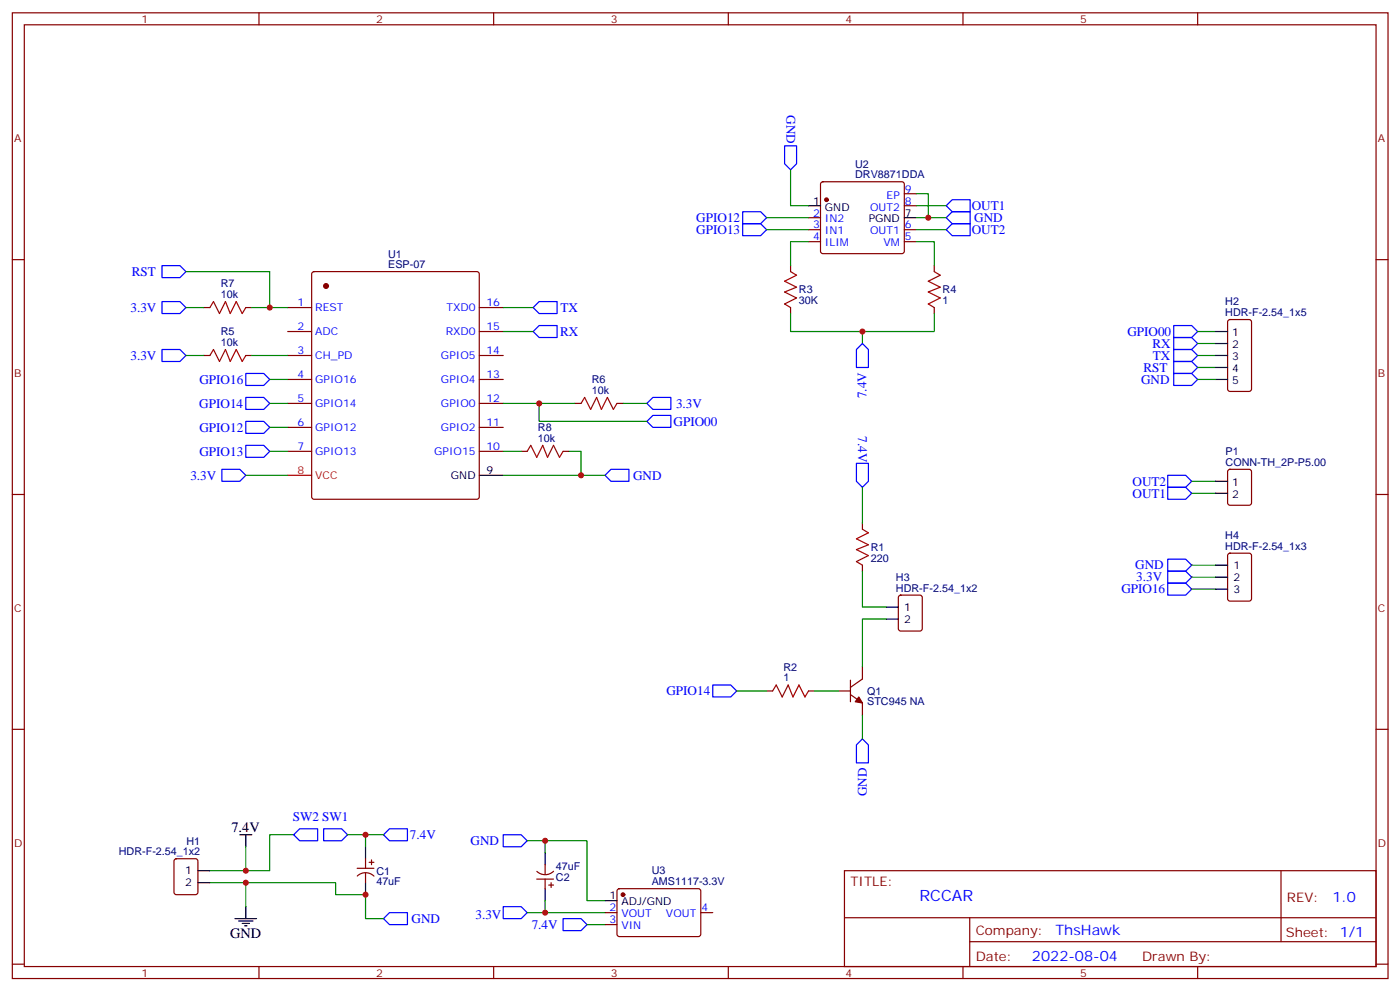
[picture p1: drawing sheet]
<svg xmlns="http://www.w3.org/2000/svg" width="413mm" height="292mm" viewBox="0 0 413 292" stroke-linecap="round" stroke-linejoin="round" font-family="sans-serif">
<g fill="none" stroke="#870000" stroke-width=".35">
<path d="M3.6 3.8h405.4v284.3h-405.4zM7.2 7.3h398.2v277.3h-398.2zM76.3 3.8v3.5M145.5 3.8v3.5M214.6 3.8v3.5M283.7 3.8v3.5M352.9 3.8v3.5M242 53.7l.5-.2h23.2l.5 .2 .3 .5v19.8l-.3 .5-.5 .2h-23.2l-.5-.3-.2-.4v-19.8zM266.5 57h3.5M3.6 76.4h3.6M232.9 78.2v1.8M238.2 64.1h3.6"/>
<path d="M238.2 67.6h3.6M238.2 71.2h3.6M266.5 67.6h3.5M266.5 71.2h3.5M266.5 60.6h3.5M275.3 78.2v1.8M405.4 76.4h3.6M60.1 90.6h1.7M72.4 90.6h1.8M84.8 90.6h7M84.8 97.6h7M92.1 80.2l.4-.2h48l.5 .2 .2 .5v65.6l-.2 .5-.5 .2h-48l-.5-.2-.2-.5v-65.6z"/>
<path d="M141.2 90.6h7.1M141.2 97.6h7.1M232.9 90.6v1.7M275.3 90.6v1.7M361.9 94.3l.5-.2h5.7l.6 .4 .1 20-.5 .7-5.9 .1-.6-.5-.1-20zM60.1 104.7h1.7M72.4 104.7h1.8M84.8 104.7h7M84.8 111.7h7M84.8 118.8h7M141.2 104.7h7.1M141.2 111.7h7.1"/>
<path d="M141.2 118.8h7.1M169.4 118.8h1.8M181.8 118.8h1.8M84.8 125.8h7M84.8 132.9h7M141.2 125.8h7.1M141.2 132.9h7.1M153.6 132.9h1.7M165.9 132.9h1.8M361.9 138.4l.5-.2h5.7l.6 .4 .1 9.5-.5 .6-5.9 .1-.6-.5-.1-9.4zM3.6 145.6h3.6M254.1 154.1v1.7"/>
<path d="M405.4 145.6h3.6M254.1 166.4v1.8M264.9 175.4l.5-.2h5.6l.7 .5v9.4l-.4 .7h-5.9l-.7-.5v-9.4zM361.9 163.1l.5-.2h5.7l.6 .4 .1 13-.5 .6-5.9 .1-.6-.5-.1-12.9zM254.1 196.4v3.5l-3.5 2.5M3.6 214.7h3.6M225.9 203.4h1.7M238.2 203.4h1.8M247.1 203.4h3.5M250.6 200.3v6.3M250.6 204.5l3.5 2.5v3.5M405.4 214.7h3.6"/>
<path d="M51.5 253l.5-.2h5.6l.7 .5v9.4l-.4 .7h-5.9l-.7-.4v-9.5zM105.2 255.7h5M105.3 257.9a3.5 3.5 0 0 1 4.9 .1M107.7 252.8v2.9M107.7 257.1v2.8M108.8 253.9h1.4M109.5 253.2v1.4M158.2 258.8h4.9M160.6 254.6v2.8M160.6 258.8v2.9M162.4 259.9v1.4M163.1 256.5a3.5 3.5 0 0 1-4.9 .1"/>
<path d="M248.8 256.4h156.6v28.2h-156.6zM377.4 256.4v20.9M161.7 260.6h1.4M178.3 268.7h3.5M178.3 272.2h3.5M182 261.9l.5-.2h23.5l.5 .7-.1 12.9-.6 .5-23.6-.1-.4-.6v-12.7zM206.5 268.7h3.5M248.8 270.2h156.5M285.7 277.3h119.6M285.7 270.2v14.1M3.6 283.9h3.6M76.3 284.6v3.5"/>
<path d="M145.5 284.6v3.5M214.6 284.6v3.5M283.7 284.6v3.5M352.9 284.6v3.5M405.4 283.9h3.6"/>
</g>
<path d="M84.8 139.9h7" fill="none" stroke="#f00" stroke-width=".35"/>
<g fill="none" stroke="#000" stroke-width=".35">
<path d="M238.2 60.6h3.6M266.5 64.1h3.5M358.2 97.6h3.5M358.2 101.1h3.5M358.2 104.7h3.5M358.2 108.2h3.5M358.2 111.7h3.5M141.2 139.9h7.1M358.2 141.7h3.5M358.2 145.2h3.5M261.2 178.8h3.5M358.2 173.5h3.5"/>
<path d="M358.2 166.4h3.5M358.2 169.9h3.5M261.2 182.3h3.5M58.3 256.4h3.5M58.3 259.9h3.5M70.7 245.8h3.5M72.4 245.8v3.5M107.7 249.3v3.5M107.7 259.9v3.5M160.6 251.1v3.5M69.3 270.5h6.3M70.3 271.2h4.2"/>
<path d="M71.4 271.9h2.1M72.1 272.6h.7M72.4 266.9v3.6M160.6 261.7v3.5M178.3 265.2h3.5"/>
</g>
<g fill="#870000" stroke="#870000" stroke-width=".35">
<path d="M253 205.2l1.1 1.8-2.1-.4z"/>
<circle cx="96.1" cy="84.2" r=".71"/>
<circle cx="243.5" cy="58.8" r=".53"/>
<circle cx="183.6" cy="263.4" r=".53"/>
</g>
<path d="M232.9 80l1.8 1-3.5 1.8 3.5 1.8-3.5 1.4 3.5 1.7-3.5 1.8 1.7 1.1M275.3 80l1.7 1-3.5 1.8 3.5 1.8-3.5 1.4 3.5 1.7-3.5 1.8 1.8 1.1M61.8 90.6l1.1-1.8 1.8 3.5 1.7-3.5 1.4 3.5 1.8-3.5 1.8 3.5 1-1.7M61.8 104.7l1.1-1.8 1.8 3.5 1.7-3.5 1.4 3.5 1.8-3.5 1.8 3.5 1-1.7M171.2 118.8l1.1-1.8 1.7 3.5 1.8-3.5 1.4 3.5 1.8-3.5 1.7 3.5 1.1-1.7M155.3 132.9l1.1-1.8 1.8 3.6 1.7-3.6 1.4 3.6 1.8-3.6 1.8 3.6 1-1.8M254.1 155.8l1.8 1.1-3.6 1.7 3.6 1.8-3.6 1.4 3.6 1.8-3.6 1.7 1.8 1.1M227.6 203.4l1.1-1.7 1.8 3.5 1.7-3.5 1.4 3.5 1.8-3.5 1.8 3.5 1-1.8" fill="none" stroke="#a10000" stroke-width=".35"/>
<g fill="none" stroke="#008700" stroke-width=".35">
<path d="M232.9 50v10.6h5.3M270 57h3.5v7.1M54.8 80h24.7v10.6M225.9 64.1h12.3M225.9 67.6h12.3M238.2 71.2h-5.3v7M270 71.2h5.3v7M270 64.1h8.8M270 67.6h8.8M270 60.6h8.8M54.8 90.6h5.3M74.2 90.6h10.6"/>
<path d="M148.3 97.6h8.8M148.3 90.6h8.8M232.9 92.3v5.3h21.2v3.5M275.3 92.3v5.3h-21.2M352.9 97.6h5.3M54.8 104.7h5.3M74.2 104.7h10.6M79.5 118.8h5.3M79.5 111.7h5.3M148.3 118.8h21.1M158.9 118.8v5.3h31.7M183.6 118.8h7"/>
<path d="M352.9 104.7h5.3M352.9 111.7h5.3M352.9 101.1h5.3M352.9 108.2h5.3M72.4 139.9h12.4M79.5 132.9h5.3M79.5 125.8h5.3M148.3 139.9h30M148.3 132.9h5.3M167.7 132.9h3.5v7M254.1 143.5v10.6M351.1 141.7h7.1"/>
<path d="M351.1 145.2h7.1M254.1 168.2v10.6h7.1M351.1 166.4h7.1M351.1 169.9h7.1M351.1 173.5h7.1M261.2 182.3h-7.1v14.1M217.1 203.4h8.8M240 203.4h7.1M254.1 210.5v7.1M61.8 259.9h10.6v7M72.4 249.3v7.1h-10.6M72.4 259.9h26.5v3.5h8.8v7.1h5.3"/>
<path d="M86.5 245.8h-7v10.6h-7.1M102.4 245.8h5.3M113 245.8h-5.3v3.5M155.3 247.5h17.7v17.7h5.3M160.6 247.5v3.6M155.3 268.7h23M160.6 265.2v3.5M173 272.2h5.3"/>
</g>
<g fill="none" stroke="#00f" stroke-width=".35">
<path d="M231.2 42.9h3.5v5.3l-1.8 1.8-1.7-1.8zM280.6 58.8h5.3v3.5h-5.3l-1.8-1.7zM47.7 78.2h5.3l1.8 1.8-1.8 1.7h-5.3zM218.8 65.9h5.3l1.8 1.7-1.8 1.8h-5.3zM218.8 62.3h5.3l1.8 1.8-1.8 1.8h-5.3zM278.8 64.1l1.8-1.8h5.3v3.6h-5.3zM280.6 65.9h5.3v3.5h-5.3l-1.8-1.8zM47.7 88.8h5.3l1.8 1.8-1.8 1.7h-5.3zM158.9 88.8h5.2v3.5h-5.2l-1.8-1.7zM158.9 95.8h5.2v3.6h-5.2l-1.8-1.8zM345.8 95.8h5.3l1.8 1.8-1.8 1.8h-5.3zM345.8 99.4h5.3l1.8 1.7-1.8 1.8h-5.3z"/>
<path d="M47.7 102.9h5.3l1.8 1.8-1.8 1.7h-5.3zM72.4 117h5.3l1.8 1.8-1.8 1.7h-5.3zM72.4 110h5.3l1.8 1.7-1.8 1.8h-5.3zM192.4 117h5.3v3.5h-5.3l-1.8-1.7zM254.1 101.1l1.8 1.8v5.3h-3.6v-5.3zM345.8 102.9h5.3l1.8 1.8-1.8 1.7h-5.3zM345.8 106.4h5.3l1.8 1.8-1.8 1.8h-5.3zM345.8 110h5.3l1.8 1.7-1.8 1.8h-5.3zM65.4 138.2h5.3l1.7 1.7-1.7 1.8h-5.3zM72.4 131.1h5.3l1.8 1.8-1.8 1.8h-5.3zM72.4 124.1h5.3l1.8 1.7-1.8 1.8h-5.3zM180 138.2h5.3v3.5h-5.3l-1.7-1.8z"/>
<path d="M192.4 122.3h5.3v3.5h-5.3l-1.8-1.7zM252.3 136.4h3.6v5.3l-1.8 1.8-1.8-1.8zM344.1 139.9h5.3l1.7 1.8-1.7 1.8h-5.3zM344.1 143.5h5.3l1.7 1.7-1.7 1.8h-5.3zM344.1 168.2h5.3l1.7 1.7-1.7 1.8h-5.3zM344.1 164.6h5.3l1.7 1.8-1.7 1.8h-5.3zM344.1 171.7h5.3l1.7 1.8-1.7 1.7h-5.3zM210 201.7h5.3l1.8 1.7-1.8 1.8h-5.3zM254.1 217.6l1.8 1.7v5.3h-3.6v-5.3zM88.3 244h5.3v3.5h-5.3l-1.8-1.7zM95.4 244h5.2l1.8 1.8-1.8 1.7h-5.2zM114.8 244h5.3v3.5h-5.3l-1.8-1.7z"/>
<path d="M148.3 245.8h5.3l1.7 1.7-1.7 1.8h-5.3zM113 270.5l1.8-1.8h5.3v3.5h-5.3zM148.3 266.9h5.3l1.7 1.8-1.7 1.8h-5.3zM165.9 270.5h5.3l1.8 1.7-1.8 1.8h-5.3z"/>
</g>
<g fill="#c00">
<circle cx="254.1" cy="97.6" r=".88"/>
<circle cx="72.4" cy="256.4" r=".88"/>
<circle cx="107.7" cy="263.4" r=".88"/>
<circle cx="160.6" cy="268.7" r=".88"/>
<circle cx="158.9" cy="118.8" r=".88"/>
<circle cx="79.5" cy="90.6" r=".88"/>
<circle cx="171.2" cy="139.9" r=".88"/>
<circle cx="160.6" cy="247.5" r=".88"/>
<circle cx="273.5" cy="64.1" r=".88"/>
<circle cx="72.4" cy="259.9" r=".88"/>
<circle cx="107.7" cy="245.8" r=".88"/>
</g>
<text font-size="4.6" fill="#00f" x="270.9" y="265.4">RCCAR</text>
<g font-size="4.2">
<text x="68.2" y="245.1">7.4V</text>
<text x="67.8" y="276.1">GND</text>
</g>
<g font-size="4.2" fill="#00f">
<text x="392.6" y="265.6">1.0</text>
<text x="311" y="275.2">ThsHawk</text>
<text x="304.1" y="283">2022-08-04</text>
</g>
<g font-size="3.9" fill="#00f">
<text x="231.7" y="33.9" transform="rotate(90 231.7 33.9)">GND</text>
<text x="205.2" y="65.3">GPIO12</text>
<text x="286.3" y="61.9">OUT1</text>
<text x="287.1" y="65.3">GND</text>
<text x="205.2" y="68.9">GPIO13</text>
<text x="286.3" y="68.9">OUT2</text>
<text x="38.8" y="81.2">RST</text>
<text x="38.5" y="91.8">3.3V</text>
<text x="165.1" y="91.8">TX</text>
<text x="165" y="98.8">RX</text>
<text x="332.2" y="98.9">GPIO00</text>
<text x="38.5" y="105.9">3.3V</text>
<text x="339.5" y="102.4">RX</text>
<text x="339.6" y="106">TX</text>
<text x="58.8" y="113">GPIO16</text>
<text x="336.2" y="113">GND</text>
<text x="336.9" y="109.5">RST</text>
<text x="255.3" y="117.2" transform="rotate(-90 255.3 117.2)">7.4V</text>
<text x="58.7" y="120">GPIO14</text>
<text x="198.4" y="125.4">GPIO00</text>
<text x="199.2" y="120">3.3V</text>
<text x="58.8" y="127.1">GPIO12</text>
<text x="252.8" y="128.4" transform="rotate(90 252.8 128.4)">7.4V</text>
<text x="58.8" y="134.1">GPIO13</text>
<text x="56.1" y="141.2">3.3V</text>
<text x="186.5" y="141.2">GND</text>
<text x="333.7" y="143">OUT2</text>
<text x="333.7" y="146.5">OUT1</text>
<text x="334.5" y="167.7">GND</text>
<text x="334.8" y="171.2">3.3V</text>
<text x="330.4" y="174.7">GPIO16</text>
<text x="196.3" y="204.7">GPIO14</text>
<text x="255.4" y="234.4" transform="rotate(-90 255.4 234.4)">GND</text>
<text x="86.3" y="241.8">SW2 SW1</text>
<text x="120.8" y="247.1">7.4V</text>
<text x="138.7" y="248.8">GND</text>
<text x="121.3" y="271.7">GND</text>
<text x="140.1" y="270.5">3.3V</text>
<text x="156.7" y="273.5">7.4V</text>
</g>
<g font-size="3.9" fill="#800">
<text x="250.6" y="260.9">TITLE:</text>
<text x="379.2" y="265.6">REV:</text>
<text x="287.5" y="275.1">Company:</text>
<text x="378.9" y="275.8">Sheet: 1/1</text>
<text x="287.5" y="282.8">Date:</text>
<text x="336.5" y="282.9">Drawn By:</text>
</g>
<g font-size="3.2" fill="#800">
<text x="41.7" y="6.8">1</text>
<text x="110.9" y="6.8">2</text>
<text x="180" y="6.8">3</text>
<text x="249.2" y="6.8">4</text>
<text x="318.3" y="6.8">5</text>
<text x="4.2" y="41.9">A</text>
<text x="406" y="41.9">A</text>
<text x="4.2" y="111">B</text>
<text x="406" y="111">B</text>
<text x="4.2" y="180.2">C</text>
<text x="406" y="180.2">C</text>
<text x="4.2" y="249.3">D</text>
<text x="406" y="249.3">D</text>
<text x="41.7" y="287.6">1</text>
<text x="110.9" y="287.6">2</text>
<text x="180" y="287.6">3</text>
<text x="249.2" y="287.6">4</text>
<text x="318.3" y="287.6">5</text>
</g>
<g font-size="3.2" fill="#000080">
<text x="252" y="52.3">DRV8871DDA</text>
<text x="252" y="49.4">U2</text>
<text x="114.4" y="76">U1</text>
<text x="114.4" y="78.9">ESP-07</text>
<text x="65" y="87.7">10k</text>
<text x="65" y="84.5">R7</text>
<text x="235.4" y="89.6">30K</text>
<text x="235.4" y="86.4">R3</text>
<text x="277.7" y="89.6">1</text>
<text x="277.7" y="86.4">R4</text>
<text x="361" y="89.9">H2</text>
<text x="361" y="93">HDR-F-2.54_1x5</text>
<text x="65" y="101.8">10k</text>
<text x="65" y="98.6">R5</text>
<text x="174.4" y="112.7">R6</text>
<text x="174.4" y="116">10k</text>
<text x="158.5" y="130.1">10k</text>
<text x="158.5" y="126.9">R8</text>
<text x="361.1" y="137.1">CONN-TH_2P-P5.00</text>
<text x="361.1" y="133.9">P1</text>
<text x="361" y="158.6">H4</text>
<text x="361" y="161.8">HDR-F-2.54_1x3</text>
<text x="256.6" y="165.4">220</text>
<text x="256.6" y="162.3">R1</text>
<text x="264" y="171">H3</text>
<text x="264" y="174.2">HDR-F-2.54_1x2</text>
<text x="230.8" y="197.4">R2</text>
<text x="230.8" y="200.6">1</text>
<text x="255.5" y="207.7">STC945 NA</text>
<text x="255.5" y="204.5">Q1</text>
<text x="35" y="251.8">HDR-F-2.54_1x2</text>
<text x="54.9" y="248.7">H1</text>
<text x="110.9" y="257.5">C1</text>
<text x="163.8" y="256.3">47uF</text>
<text x="192" y="257.3">U3</text>
<text x="110.9" y="260.7">47uF</text>
<text x="163.8" y="259.5">C2</text>
<text x="192" y="260.5">AMS1117-3.3V</text>
</g>
<g font-size="3.2" fill="#00f">
<text x="261.2" y="58.5">EP</text>
<text x="266.6" y="56.7">9</text>
<text x="239.6" y="63.7">2</text>
<text x="243.1" y="65.5">IN2</text>
<text x="256.4" y="62">OUT2</text>
<text x="266.6" y="60.2">8</text>
<text x="239.6" y="67.3">3</text>
<text x="239.6" y="70.8">4</text>
<text x="243.1" y="69">IN1</text>
<text x="256.4" y="69">OUT1</text>
<text x="266.6" y="70.8">5</text>
<text x="266.6" y="67.3">6</text>
<text x="243.1" y="72.6">ILIM</text>
<text x="260.3" y="72.6">VM</text>
<text x="87.7" y="90.2">1</text>
<text x="92.9" y="91.6">REST</text>
<text x="131.6" y="91.6">TXD0</text>
<text x="143.3" y="90.2">16</text>
<text x="87.7" y="97.3">2</text>
<text x="92.9" y="98.7">ADC</text>
<text x="131.3" y="98.7">RXD0</text>
<text x="143.3" y="97.3">15</text>
<text x="87.7" y="104.3">3</text>
<text x="92.9" y="105.7">CH_PD</text>
<text x="129.9" y="105.7">GPIO5</text>
<text x="143.3" y="104.3">14</text>
<text x="87.7" y="111.4">4</text>
<text x="92.9" y="112.8">GPIO16</text>
<text x="129.9" y="112.8">GPIO4</text>
<text x="143.3" y="111.4">13</text>
<text x="87.7" y="118.4">5</text>
<text x="92.9" y="119.8">GPIO14</text>
<text x="129.9" y="119.8">GPIO0</text>
<text x="143.3" y="118.4">12</text>
<text x="87.7" y="125.5">6</text>
<text x="143.3" y="125.5">11</text>
<text x="92.9" y="126.9">GPIO12</text>
<text x="129.9" y="126.9">GPIO2</text>
<text x="87.7" y="132.5">7</text>
<text x="92.9" y="133.9">GPIO13</text>
<text x="127.9" y="133.9">GPIO15</text>
<text x="143.3" y="132.5">10</text>
<text x="179.6" y="268.4">2</text>
<text x="206.7" y="268.4">4</text>
<text x="179.6" y="271.9">3</text>
<text x="183.1" y="270.1">VOUT</text>
<text x="183.1" y="273.6">VIN</text>
<text x="196.2" y="270.1">VOUT</text>
</g>
<g font-size="3.2">
<text x="239.6" y="60.2">1</text>
<text x="243.1" y="62">GND</text>
<text x="256" y="65.5">PGND</text>
<text x="266.6" y="63.7">7</text>
<text x="363" y="99">1</text>
<text x="363" y="102.6">2</text>
<text x="363" y="106.1">3</text>
<text x="363" y="109.6">4</text>
<text x="363" y="113.1">5</text>
<text x="132.9" y="141">GND</text>
<text x="143.3" y="139.6">9</text>
<text x="363" y="143.1">1</text>
<text x="363" y="146.6">2</text>
<text x="363.5" y="167.5">1</text>
<text x="363.5" y="171">2</text>
<text x="266.5" y="179.8">1</text>
<text x="363.5" y="174.5">3</text>
<text x="266.5" y="183.3">2</text>
<text x="54.5" y="257.4">1</text>
<text x="54.5" y="260.9">2</text>
<text x="179.6" y="264.8">1</text>
<text x="183.1" y="266.6">ADJ/GND</text>
</g>
<g font-size="3.2" fill="#f00">
<text x="87.7" y="139.6">8</text>
<text x="92.9" y="141">VCC</text>
</g>
</svg>
